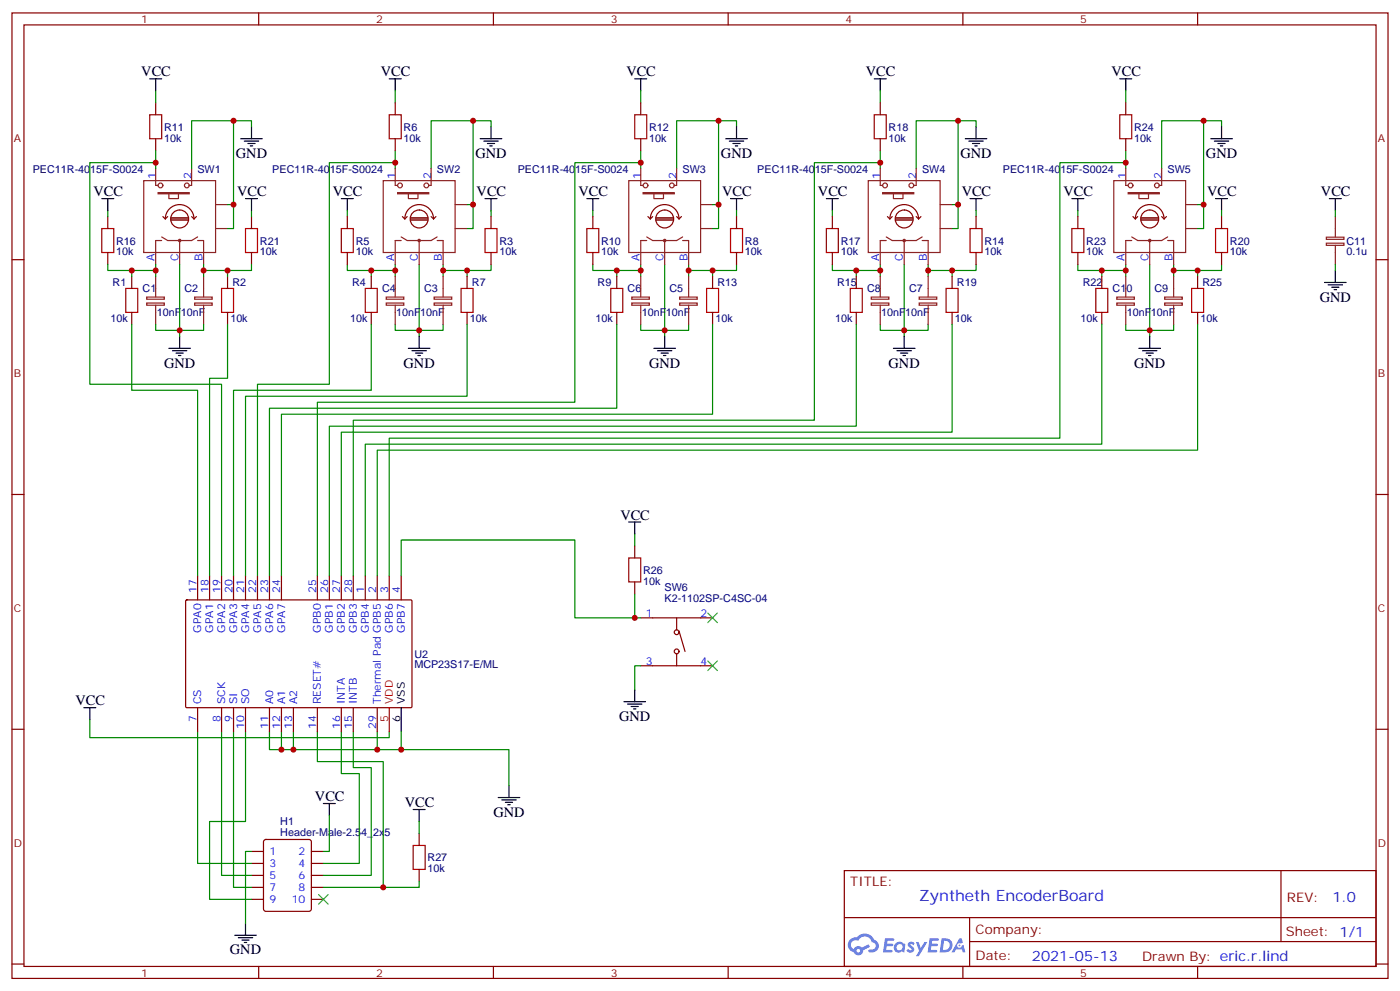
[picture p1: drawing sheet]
<svg xmlns="http://www.w3.org/2000/svg" width="412mm" height="292mm" viewBox="0 0 412 292" stroke-linecap="round" stroke-linejoin="round" font-family="sans-serif">
<g fill="none" stroke="#870000" stroke-width=".35">
<path d="M3.5 3.8h405.4v284.3h-405.4zM7.1 7.3h398.2v277.3h-398.2zM76.2 3.8v3.5M145.3 3.8v3.5M214.5 3.8v3.5M283.6 3.8v3.5M352.8 3.8v3.5M3.5 76.5h3.6M405.3 76.5h3.6M3.5 145.6h3.6M405.3 145.6h3.6M3.5 214.8h3.6"/>
<path d="M405.3 214.8h3.6M248.7 256.4h156.6v28.2h-156.6zM377.3 256.4v20.9M248.7 270.2h156.5M285.6 277.3h119.6M285.6 270.2v14.2M3.5 283.9h3.6M76.2 284.6v3.5M145.3 284.6v3.5M214.5 284.6v3.5M283.6 284.6v3.5M352.8 284.6v3.5"/>
<path d="M405.3 283.9h3.6"/>
</g>
<g fill="#5487ff">
<path d="M267.7 277.6a1.22 1.22 0 0 1 1.7 .2l-.4 .6a.47 .47 0 0 0-.3-.4 .47 .47 0 0 0-.5 .2l.1 .2a1.14 1.14 0 0 1 .8 1.8 1.14 1.14 0 0 1-1.9 0l-.2-.2 .5-.6 .7 .5a.29 .29 0 0 0 .3-.3 .29 .29 0 0 0-.2-.3 1.04 1.04 0 0 1-.6-1.7z"/>
<path d="M260.7 276.3h2.4l.3 .2-.2 .5-1.8 .1-.1 .8h1.5l.3 .4-.3 .4h-1.6l-.2 1.1h1.7l.2 .3-.2 .3-2.6 .1z"/>
<path d="M273.8 276.3h2.4l.3 .2-.1 .5-1.8 .1-.2 .8h1.6l.3 .4-.4 .4h-1.6l-.1 1.1h1.7l.2 .3-.2 .3-2.6 .1z"/>
<path d="M282.6 276.3h.7l.3 1.3-.6 .3a.69 .69 0 0 0-1 .3 .69 .69 0 0 0 .4 .9 .69 .69 0 0 0 .9-.6l.5-.2 .6 2.2h-.8l-.2-.9h-1.8l-.5 .9h-.8z"/>
<path d="M269.8 277.4h.8l.6 1.8 1.1-1.8h.9l-2.6 4.2h-.8l.9-1.5z"/>
<path d="M277.4 276.3l-.6 4.2h1.3a2.11 2.11 0 0 0 2.5-2.1 2.11 2.11 0 0 0-2.5-2.1zM278.1 277.1a1.39 1.39 0 0 1 1.7 1.4 1.39 1.39 0 0 1-1.8 1.3h-.3z"/>
<path d="M263.7 277.9a1.54 1.54 0 0 0-.1 2.2 1.54 1.54 0 0 0 2.2 .1l.6 .3 .3-2.3-.2-.3h-.4a1.49 1.49 0 0 0-2.4 0zM264 278.9a.94 .94 0 0 1 1.8 0 .94 .94 0 0 1-1.8 0z"/>
<path d="M250.4 276.7a2.18 2.18 0 0 0 1.1 3.7 1.44 1.44 0 0 0 1.6 .9 1.44 1.44 0 0 0 1.2-1.4l2-1.1-.5-.7-1.9 1a1.47 1.47 0 0 0-2.4 .4 1.39 1.39 0 0 1-.7-1.9 1.39 1.39 0 0 1 2-.5 2.12 2.12 0 0 1 2.2-1.3 2.12 2.12 0 0 1 1.9 1.7 1.14 1.14 0 0 1 1.1 1.4 1.14 1.14 0 0 1-1.7 .7 .43 .43 0 0 0-.5 .4 .43 .43 0 0 0 .4 .5 1.98 1.98 0 0 0 2.5-1.2 1.98 1.98 0 0 0-1.2-2.6 3.1 3.1 0 0 0-5.3-.6l-.9 .1zM252.3 280a.55 .55 0 0 1 1.1 0 .55 .55 0 0 1-1.1 0z"/>
<circle cx="282.6" cy="278.4" r=".26"/>
</g>
<g fill="none" stroke="#a10000" stroke-width=".35">
<path d="M44.1 33.8h3.5v7.1h-3.5zM114.7 33.8h3.5v7.1h-3.5zM187 33.8h3.5v7.1h-3.5zM257.5 33.8h3.6v7.1h-3.6zM329.8 33.8h3.6v7.1h-3.6zM30 67.3h3.5v7.1h-3.5zM72.3 67.3h3.5v7.1h-3.5zM100.5 67.3h3.6v7.1h-3.6zM142.9 67.3h3.5v7.1h-3.5zM172.9 67.3h3.5v7.1h-3.5zM215.2 67.3h3.5v7.1h-3.5zM243.4 67.3h3.5v7.1h-3.5z"/>
<path d="M285.8 67.3h3.5v7.1h-3.5zM315.7 67.3h3.6v7.1h-3.6zM358.1 67.3h3.5v7.1h-3.5zM37 84.9h3.6v7.1h-3.6zM65.3 84.9h3.5v7.1h-3.5zM107.6 84.9h3.5v7.1h-3.5zM135.8 84.9h3.5v7.1h-3.5zM179.9 84.9h3.5v7.1h-3.5zM208.1 84.9h3.6v7.1h-3.6zM250.5 84.9h3.5v7.1h-3.5zM278.7 84.9h3.5v7.1h-3.5zM322.8 84.9h3.5v7.1h-3.5z"/>
<path d="M351 84.9h3.5v7.1h-3.5zM185.2 164.3h3.5v7.1h-3.5zM121.7 249h3.5v7h-3.5z"/>
</g>
<g fill="none" stroke="#870000" stroke-width=".35">
<path d="M45.9 30.3v3.5M116.4 30.3v3.5M188.7 30.3v3.5M259.3 30.3v3.5M331.6 30.3v3.5M45.9 40.9v3.5M116.4 40.9v3.5M188.7 40.9v3.5M259.3 40.9v3.5M331.6 40.9v3.5M31.7 63.8v3.5M31.7 74.4v3.5"/>
<path d="M74.1 63.8v3.5M74.1 74.4v3.5M102.3 63.8v3.5M102.3 74.4v3.5M144.6 63.8v3.5M144.6 74.4v3.5M174.6 63.8v3.5M174.6 74.4v3.5M217 63.8v3.5M217 74.4v3.5M245.2 63.8v3.5M245.2 74.4v3.5"/>
<path d="M287.5 63.8v3.5M287.5 74.4v3.5M317.5 63.8v3.5M317.5 74.4v3.5M359.8 63.8v3.5M359.8 74.4v3.5M38.8 81.4v3.5M38.8 92v3.5M67 81.4v3.5M67 92v3.5M109.4 81.4v3.5M109.4 92v3.5"/>
<path d="M137.6 81.4v3.5M137.6 92v3.5M181.7 81.4v3.5M181.7 92v3.5M209.9 81.4v3.5M209.9 92v3.5M252.2 81.4v3.5M252.2 92v3.5M280.5 81.4v3.5M280.5 92v3.5M324.6 81.4v3.5M324.6 92v3.5"/>
<path d="M352.8 81.4v3.5M352.8 92v3.5M54.7 176.8l.3-.1h66.2l.2 .3-.1 31.2-.3 .2h-66.1l-.2-.3zM58.2 169.6v7.1M61.7 169.6v7.1M65.3 169.6v7.1M68.8 169.6v7.1M72.3 169.6v7.1M75.8 169.6v7.1M79.4 169.6v7.1M82.9 169.6v7.1M93.5 169.6v7.1"/>
<path d="M97 169.6v7.1M100.5 169.6v7.1M104.1 169.6v7.1M107.6 169.6v7.1M111.1 169.6v7.1M114.7 169.6v7.1M118.2 169.6v7.1M187 160.8v3.5M187 171.4v3.5M188.7 196.1h21.2M188.7 182h21.2M199.3 182v3.5"/>
<path d="M199.3 192.5v3.6M200 185.8l1.8 6M58.2 208.4v7.1M65.3 208.4v7.1M68.8 208.4v7.1M72.3 208.4v7.1M79.4 208.4v7.1M82.9 208.4v7.1M86.4 208.4v7.1M93.5 208.4v7.1M100.5 208.4v7.1M104.1 208.4v7.1"/>
<path d="M111.1 208.4v7.1M74.1 257.8h3.5M74.1 254.3h3.5M74.1 250.8h3.5M77.8 247.4l.5-.2h12.7l.7 .5v20l-.4 .6-13 .1-.6-.5-.1-20zM91.7 257.8h3.5M91.7 254.3h3.5M91.7 250.8h3.5M123.5 245.5v3.5M123.5 256v3.6M74.1 264.9h3.5M74.1 261.3h3.5"/>
<path d="M91.7 264.9h3.5M91.7 261.3h3.5"/>
<circle cx="199.3" cy="191.8" r=".71"/>
<circle cx="199.3" cy="186.2" r=".71"/>
</g>
<g fill="none" stroke="#8c2424" stroke-width=".35">
<path d="M42.3 53.2h21.2v21.2h-21.2zM45.9 49.7v4.9h.7M46.6 56.7h9.1v.4h-9.1zM49.7 57.1v1.4h2.9v-1.4M56.4 49.7v4.9h-.7M112.9 53.2h21.2v21.2h-21.2zM116.4 49.7v4.9h.7M117.1 56.7h9.2v.4h-9.2zM120.3 57.1v1.4h2.8v-1.4M127 49.7v4.9h-.7M185.2 53.2h21.2v21.2h-21.2zM188.7 49.7v4.9h.7"/>
<path d="M189.4 56.7h9.2v.4h-9.2zM192.6 57.1v1.4h2.8v-1.4M199.3 49.7v4.9h-.7M255.8 53.2h21.1v21.2h-21.1zM259.3 49.7v4.9h.7M260 56.7h9.2v.4h-9.2zM263.2 57.1v1.4h2.8v-1.4M269.9 49.7v4.9h-.7M328.1 53.2h21.1v21.2h-21.1zM331.6 49.7v4.9h.7M332.3 56.7h9.2v.4h-9.2zM335.5 57.1v1.4h2.8v-1.4"/>
<path d="M342.2 49.7v4.9h-.7M47.6 70.8h-1.7v7.1M47.6 69.8l1.8 1h7l1.8-1M52.9 70.8v7.1M58.2 70.8h1.8v7.1M63.5 67.3h3.5M63.5 60.3h3.5M118.2 70.8h-1.8v7.1M118.2 69.8l1.7 1h7.1l1.8-1M123.5 70.8v7.1M128.8 70.8h1.7v7.1M134.1 67.3h3.5"/>
<path d="M134.1 60.3h3.5M190.5 70.8h-1.8v7.1M190.5 69.8l1.8 1h7l1.8-1M195.8 70.8v7.1M201.1 70.8h1.7v7.1M206.4 67.3h3.5M206.4 60.3h3.5M261.1 70.8h-1.8v7.1M261.1 69.8l1.7 1h7.1l1.7-1M266.3 70.8v7.1M271.6 70.8h1.8v7.1M276.9 67.3h3.6"/>
<path d="M276.9 60.3h3.6M333.4 70.8h-1.8v7.1M333.4 69.8l1.7 1h7.1l1.8-1M338.7 70.8v7.1M344 70.8h1.7v7.1M349.2 67.3h3.6M349.2 60.3h3.6M390.7 69.9h5.2v.6h-5.2zM390.7 71.6h5.2v.6h-5.2zM393.3 63.8v6M393.3 72.2v5.7M43.2 87.5h5.2v.6h-5.2z"/>
<path d="M43.2 89.3h5.2v.6h-5.2zM45.9 81.4v6M45.9 89.9v5.6M57.3 87.5h5.2v.6h-5.2zM57.3 89.3h5.2v.6h-5.2zM60 81.4v6M60 89.9v5.6M113.8 87.5h5.2v.6h-5.2zM113.8 89.3h5.2v.6h-5.2zM116.4 81.4v6M116.4 89.9v5.6M127.9 87.5h5.2v.6h-5.2z"/>
<path d="M127.9 89.3h5.2v.6h-5.2zM130.5 81.4v6M130.5 89.9v5.6M186.1 87.5h5.2v.6h-5.2zM186.1 89.3h5.2v.6h-5.2zM188.7 81.4v6M188.7 89.9v5.6M200.2 87.5h5.2v.6h-5.2zM200.2 89.3h5.2v.6h-5.2zM202.8 81.4v6M202.8 89.9v5.6M256.6 87.5h5.2v.6h-5.2z"/>
<path d="M256.6 89.3h5.2v.6h-5.2zM259.3 81.4v6M259.3 89.9v5.6M270.8 87.5h5.1v.6h-5.1zM270.8 89.3h5.1v.6h-5.1zM273.4 81.4v6M273.4 89.9v5.6M329 87.5h5.2v.6h-5.2zM329 89.3h5.2v.6h-5.2zM331.6 81.4v6M331.6 89.9v5.6M343.1 87.5h5.2v.6h-5.2z"/>
<path d="M343.1 89.3h5.2v.6h-5.2zM345.7 81.4v6M345.7 89.9v5.6"/>
<circle cx="47.3" cy="54.6" r=".71"/>
<circle cx="55" cy="54.6" r=".71"/>
<circle cx="117.8" cy="54.6" r=".71"/>
<circle cx="125.6" cy="54.6" r=".71"/>
<circle cx="190.1" cy="54.6" r=".71"/>
<circle cx="197.9" cy="54.6" r=".71"/>
<circle cx="260.7" cy="54.6" r=".71"/>
<circle cx="268.5" cy="54.6" r=".71"/>
<circle cx="333" cy="54.6" r=".71"/>
<circle cx="340.8" cy="54.6" r=".71"/>
<circle cx="52.9" cy="70.8" r=".35"/>
<circle cx="123.5" cy="70.8" r=".35"/>
<circle cx="195.8" cy="70.8" r=".35"/>
<circle cx="266.3" cy="70.8" r=".35"/>
<circle cx="338.7" cy="70.8" r=".35"/>
</g>
<g fill="none" stroke="#850000" stroke-width=".35">
<path d="M48 63.8l.7 .7M48.7 64.5a4.2 4.2 0 0 1 4.2-4.2 4.2 4.2 0 0 1 4.2 4.2M49.4 63.8l-.7 .7M50.4 64.8h5M50.4 64.5h5M50.4 64.1h5M52.9 61.8a2.65 2.65 0 0 0-2.4 3.8 2.65 2.65 0 0 0 4.4 .6 2.65 2.65 0 0 0-1.3-4.3l-.6-.1M56.4 63.8l.7 .7M57.9 63.8l-.8 .7M118.5 63.8l.7 .7M119.2 64.5a4.2 4.2 0 0 1 4.3-4.2 4.2 4.2 0 0 1 4.2 4.2M119.9 63.8l-.7 .7"/>
<path d="M121 64.8h4.9M121 64.5h4.9M121 64.1h4.9M123.5 61.8a2.65 2.65 0 0 0-2.4 3.8 2.65 2.65 0 0 0 4.4 .6 2.65 2.65 0 0 0-1.3-4.3l-.6-.1M127 63.8l.7 .7M128.4 63.8l-.7 .7M190.9 63.8l.7 .7M191.6 64.5a4.2 4.2 0 0 1 4.2-4.2 4.2 4.2 0 0 1 4.2 4.2M192.3 63.8l-.7 .7M193.3 64.8h5M193.3 64.5h5M193.3 64.1h5"/>
<path d="M195.8 61.8a2.65 2.65 0 0 0-2.4 3.8 2.65 2.65 0 0 0 4.4 .6 2.65 2.65 0 0 0-1.3-4.3l-.6-.1M199.3 63.8l.7 .7M200.7 63.8l-.7 .7M261.4 63.8l.7 .7M262.1 64.5a4.2 4.2 0 0 1 4.2-4.2 4.2 4.2 0 0 1 4.3 4.2M262.8 63.8l-.7 .7M263.9 64.8h4.9M263.9 64.5h4.9M263.9 64.1h4.9M266.3 61.8a2.65 2.65 0 0 0-2.4 3.8 2.65 2.65 0 0 0 4.5 .6 2.65 2.65 0 0 0-1.4-4.3l-.5-.1M269.9 63.8l.7 .7M271.3 63.8l-.7 .7"/>
<path d="M333.7 63.8l.7 .7M334.4 64.5a4.2 4.2 0 0 1 4.3-4.2 4.2 4.2 0 0 1 4.2 4.2M335.1 63.8l-.7 .7M336.2 64.8h4.9M336.2 64.5h4.9M336.2 64.1h4.9M338.7 61.8a2.65 2.65 0 0 0-2.4 3.8 2.65 2.65 0 0 0 4.4 .6 2.65 2.65 0 0 0-1.3-4.3l-.6-.1M342.2 63.8l.7 .7M343.6 63.8l-.7 .7"/>
</g>
<g fill="none" stroke="#008700" stroke-width=".35">
<path d="M45.9 26.7v3.6M68.8 35.6v31.7h-1.8M74.1 37.3v-1.7h-17.7v14.1M116.4 26.7v3.6M139.3 35.6v31.7h-1.7M144.6 37.3v-1.7h-17.6v14.1M188.7 26.7v3.6M211.7 35.6v31.7h-1.8M217 37.3v-1.7h-17.7v14.1M259.3 26.7v3.6M282.2 35.6v31.7h-1.7M287.5 37.3v-1.7h-17.6v14.1"/>
<path d="M331.6 26.7v3.6M354.5 35.6v31.7h-1.7M359.8 37.3v-1.7h-17.6v14.1M45.9 47.9h-19.4v65.3h38.8v56.4M45.9 44.4v5.3M116.4 47.9h-19.4v65.3h-21.2v56.4M116.4 44.4v5.3M188.7 47.9h-19.4v70.6h-75.8v51.1M188.7 44.4v5.3M259.3 47.9h-19.4v75.9h-135.8v45.8M259.3 44.4v5.3M331.6 47.9h-19.4v81.1h-197.5v40.6"/>
<path d="M331.6 44.4v5.3M31.7 77.9v1.8h7.1M31.7 62v1.8M45.9 77.9v3.5M45.9 79.7h-7.1v1.7M52.9 77.9v21.2M60 77.9v1.8h7v1.7M60 79.7v1.7M67 60.3h1.8M74.1 77.9v1.8h-7.1M74.1 62v1.8M102.3 77.9v1.8h7.1"/>
<path d="M102.3 62v1.8M116.4 79.7h-7v1.7M116.4 77.9v3.5M123.5 77.9v21.2M130.5 77.9v1.8h7.1v1.7M130.5 79.7v1.7M137.6 60.3h1.7M144.6 77.9v1.8h-7M144.6 62v1.8M174.6 77.9v1.8h7.1M174.6 62v1.8M188.7 79.7h-7v1.7"/>
<path d="M188.7 77.9v3.5M195.8 77.9v21.2M202.8 77.9v1.8h7.1v1.7M202.8 79.7v1.7M209.9 60.3h1.8M217 77.9v1.8h-7.1M217 62v1.8M245.2 77.9v1.8h7M245.2 62v1.8M259.3 79.7h-7.1v1.7M259.3 77.9v3.5M266.3 77.9v21.2"/>
<path d="M273.4 77.9v1.8h7.1v1.7M273.4 79.7v1.7M280.5 60.3h1.7M287.5 77.9v1.8h-7M287.5 62v1.8M317.5 77.9v1.8h7.1M317.5 62v1.8M331.6 79.7h-7v1.7M331.6 77.9v3.5M338.7 77.9v21.2M345.7 77.9v1.8h7.1v1.7M345.7 79.7v1.7"/>
<path d="M352.8 60.3h1.7M359.8 77.9v1.8h-7M359.8 62v1.8M393.3 62v1.8M393.3 77.9v1.8M38.8 95.5v19.4h19.4v54.7M45.9 95.5v1.8h14.1v-1.8M67 95.5v15.9h-5.3v58.2M109.4 95.5v19.4h-40.6v54.7M116.4 95.5v1.8h14.1v-1.8M137.6 95.5v21.2h-65.3v52.9M181.7 95.5v24.7h-102.3v49.4"/>
<path d="M188.7 95.5v1.8h14.1v-1.8M209.9 95.5v26.5h-127v47.6M252.2 95.5v30h-155.2v44.1M259.3 95.5v1.8h14.1v-1.8M280.5 95.5v31.8h-180v42.3M324.6 95.5v35.3h-217v38.8M331.6 95.5v1.8h14.1v-1.8M352.8 95.5v37.1h-241.7v37M187 157.3v3.5M118.2 169.6v-10.6h51.1v23h17.7M187 174.9v7.1h1.7M188.7 196.1h-1.7v7"/>
<path d="M26.5 211.9v5.3h88.2v-1.7M58.2 215.5v38.8h15.9M65.3 215.5v42.3h8.8M68.8 215.5v45.8h5.3M72.3 215.5v26.4h-10.6v23h12.4M79.4 215.5v5.3h3.5M82.9 215.5v5.3h3.5M86.4 215.5v5.3h24.7v-5.3M93.5 215.5v8.8h19.4v37h-17.7M100.5 215.5v12.3h5.3v26.5h-10.6M104.1 215.5v10.6h5.3v31.7h-14.2M118.2 215.5v5.3"/>
<path d="M111.1 220.8h38.8v10.6M74.1 250.8h-1.8v21.1M97 240.2v10.6h-1.8M123.5 259.6v1.7h-10.6M123.5 241.9v3.6"/>
</g>
<g fill="none" stroke="#000" stroke-width=".35">
<path d="M44.1 23.2h3.5M45.9 23.2v3.5M74.1 37.3v3.6M114.7 23.2h3.5M116.4 23.2v3.5M144.6 37.3v3.6M187 23.2h3.5M188.7 23.2v3.5M217 37.3v3.6M257.5 23.2h3.6M259.3 23.2v3.5M287.5 37.3v3.6"/>
<path d="M329.8 23.2h3.6M331.6 23.2v3.5M359.8 37.3v3.6M30 58.5h3.5M31.7 58.5v3.5M70.9 40.9h6.4M72 41.6h4.2M72.3 58.5h3.5M73 42.3h2.1M73.7 43h.7M74.1 58.5v3.5M100.5 58.5h3.6"/>
<path d="M102.3 58.5v3.5M141.5 40.9h6.3M142.5 41.6h4.3M142.9 58.5h3.5M143.6 42.3h2.1M144.3 43h.7M144.6 58.5v3.5M172.9 58.5h3.5M174.6 58.5v3.5M213.8 40.9h6.3M214.8 41.6h4.3M215.2 58.5h3.5"/>
<path d="M215.9 42.3h2.1M216.6 43h.7M217 58.5v3.5M243.4 58.5h3.5M245.2 58.5v3.5M284.3 40.9h6.4M285.4 41.6h4.2M285.8 58.5h3.5M286.5 42.3h2.1M287.2 43h.7M287.5 58.5v3.5M315.7 58.5h3.6"/>
<path d="M317.5 58.5v3.5M356.7 40.9h6.3M357.7 41.6h4.2M358.1 58.5h3.5M358.8 42.3h2.1M359.5 43h.7M359.8 58.5v3.5M391.6 58.5h3.5M393.3 58.5v3.5M393.3 79.7v3.5M52.9 99.1v3.5M123.5 99.1v3.5"/>
<path d="M195.8 99.1v3.5M266.3 99.1v3.5M338.7 99.1v3.5M390.2 83.2h6.3M391.2 83.9h4.3M392.3 84.6h2.1M393 85.3h.7M49.7 102.6h6.4M50.8 103.3h4.2M51.9 104h2.1M52.6 104.7h.7M120.3 102.6h6.3"/>
<path d="M121.4 103.3h4.2M122.4 104h2.1M123.1 104.7h.7M192.6 102.6h6.4M193.7 103.3h4.2M194.7 104h2.1M195.4 104.7h.7M263.2 102.6h6.3M264.2 103.3h4.3M265.3 104h2.1M266 104.7h.7M335.5 102.6h6.3"/>
<path d="M336.5 103.3h4.3M337.6 104h2.1M338.3 104.7h.7M185.2 153.7h3.5M187 153.7v3.6M24.7 208.4h3.5M26.5 208.4v3.5M118.2 208.4v7.1M183.8 206.7h6.3M184.9 207.4h4.2M185.9 208.1h2.1M186.6 208.8h.7"/>
<path d="M187 203.1v3.6M95.2 236.6h3.6M97 236.6v3.6M121.7 238.4h3.5M123.5 238.4v3.5M146.8 234.9h6.3M147.8 235.6h4.2M148.9 236.3h2.1M149.6 237h.7M149.9 231.4v3.5M69.1 275.4h6.4M70.2 276.2h4.2"/>
<path d="M71.3 276.9h2.1M72 277.6h.7M72.3 271.9v3.5"/>
</g>
<path d="M208.5 194.7l2.8 2.8M208.5 180.6l2.8 2.8M211.3 194.7l-2.8 2.8M211.3 180.6l-2.8 2.8M93.8 263.5l2.9 2.8M96.7 263.5l-2.9 2.8" fill="none" stroke="#3c3" stroke-width=".35"/>
<path d="M114.7 208.4v7.1" fill="none" stroke="#f00" stroke-width=".35"/>
<g fill="#c00">
<circle cx="60" cy="79.7" r=".88"/>
<circle cx="67" cy="79.7" r=".88"/>
<circle cx="45.9" cy="79.7" r=".88"/>
<circle cx="38.8" cy="79.7" r=".88"/>
<circle cx="52.9" cy="97.3" r=".88"/>
<circle cx="123.5" cy="97.3" r=".88"/>
<circle cx="109.4" cy="79.7" r=".88"/>
<circle cx="116.4" cy="79.7" r=".88"/>
<circle cx="137.6" cy="79.7" r=".88"/>
<circle cx="130.5" cy="79.7" r=".88"/>
<circle cx="195.8" cy="97.3" r=".88"/>
<circle cx="181.7" cy="79.7" r=".88"/>
<circle cx="188.7" cy="79.7" r=".88"/>
<circle cx="209.9" cy="79.7" r=".88"/>
<circle cx="202.8" cy="79.7" r=".88"/>
<circle cx="266.3" cy="97.3" r=".88"/>
<circle cx="252.2" cy="79.7" r=".88"/>
<circle cx="259.3" cy="79.7" r=".88"/>
<circle cx="280.5" cy="79.7" r=".88"/>
<circle cx="273.4" cy="79.7" r=".88"/>
<circle cx="338.7" cy="97.3" r=".88"/>
<circle cx="324.6" cy="79.7" r=".88"/>
<circle cx="331.6" cy="79.7" r=".88"/>
<circle cx="352.8" cy="79.7" r=".88"/>
<circle cx="345.7" cy="79.7" r=".88"/>
<circle cx="45.9" cy="47.9" r=".88"/>
<circle cx="116.4" cy="47.9" r=".88"/>
<circle cx="188.7" cy="47.9" r=".88"/>
<circle cx="259.3" cy="47.9" r=".88"/>
<circle cx="331.6" cy="47.9" r=".88"/>
<circle cx="68.8" cy="35.6" r=".88"/>
<circle cx="68.8" cy="60.3" r=".88"/>
<circle cx="139.3" cy="35.6" r=".88"/>
<circle cx="139.3" cy="60.3" r=".88"/>
<circle cx="211.7" cy="35.6" r=".88"/>
<circle cx="211.7" cy="60.3" r=".88"/>
<circle cx="282.2" cy="35.6" r=".88"/>
<circle cx="282.2" cy="60.3" r=".88"/>
<circle cx="354.5" cy="35.6" r=".88"/>
<circle cx="354.5" cy="60.3" r=".88"/>
<circle cx="187" cy="182" r=".88"/>
<circle cx="112.9" cy="261.3" r=".88"/>
<circle cx="82.9" cy="220.8" r=".88"/>
<circle cx="86.4" cy="220.8" r=".88"/>
<circle cx="111.1" cy="220.8" r=".88"/>
<circle cx="118.2" cy="220.8" r=".88"/>
</g>
<text font-size="4.6" fill="#00f" x="270.8" y="265.4">Zyntheth EncoderBoard</text>
<g font-size="4.2">
<text x="41.6" y="22.5">VCC</text>
<text x="112.2" y="22.5">VCC</text>
<text x="184.5" y="22.5">VCC</text>
<text x="255.1" y="22.5">VCC</text>
<text x="327.4" y="22.5">VCC</text>
<text x="69.5" y="46.5">GND</text>
<text x="140.1" y="46.5">GND</text>
<text x="212.4" y="46.5">GND</text>
<text x="282.9" y="46.5">GND</text>
<text x="355.2" y="46.5">GND</text>
<text x="27.5" y="57.8">VCC</text>
<text x="69.8" y="57.8">VCC</text>
<text x="98.1" y="57.8">VCC</text>
<text x="140.4" y="57.8">VCC</text>
<text x="170.4" y="57.8">VCC</text>
<text x="212.7" y="57.8">VCC</text>
<text x="240.9" y="57.8">VCC</text>
<text x="283.3" y="57.8">VCC</text>
<text x="313.3" y="57.8">VCC</text>
<text x="355.6" y="57.8">VCC</text>
<text x="389.1" y="57.8">VCC</text>
<text x="388.8" y="88.8">GND</text>
<text x="48.3" y="108.2">GND</text>
<text x="118.9" y="108.2">GND</text>
<text x="191.2" y="108.2">GND</text>
<text x="261.8" y="108.2">GND</text>
<text x="334.1" y="108.2">GND</text>
<text x="182.7" y="153">VCC</text>
<text x="22.2" y="207.7">VCC</text>
<text x="182.4" y="212.3">GND</text>
<text x="92.8" y="235.9">VCC</text>
<text x="119.2" y="237.7">VCC</text>
<text x="145.3" y="240.5">GND</text>
<text x="67.7" y="281.1">GND</text>
</g>
<g font-size="4.2" fill="#00f">
<text x="392.5" y="265.7">1.0</text>
<text x="304" y="283">2021-05-13</text>
</g>
<g font-size="3.9" fill="#800">
<text x="250.5" y="261">TITLE:</text>
<text x="379.1" y="265.7">REV:</text>
<text x="287.4" y="275.2">Company:</text>
<text x="378.7" y="275.8">Sheet: 1/1</text>
<text x="287.4" y="282.9">Date:</text>
<text x="336.4" y="282.9">Drawn By: eric.r.lind</text>
</g>
<g font-size="3.2" fill="#800">
<text x="41.6" y="6.8">1</text>
<text x="110.8" y="6.8">2</text>
<text x="179.9" y="6.8">3</text>
<text x="249.1" y="6.8">4</text>
<text x="318.2" y="6.8">5</text>
<text x="4.1" y="41.9">A</text>
<text x="405.9" y="41.9">A</text>
<text x="4.1" y="111.1">B</text>
<text x="405.9" y="111.1">B</text>
<text x="4.1" y="180.2">C</text>
<text x="405.9" y="180.2">C</text>
<text x="4.1" y="249.3">D</text>
<text x="405.9" y="249.3">D</text>
<text x="41.6" y="287.6">1</text>
<text x="110.8" y="287.6">2</text>
<text x="179.9" y="287.6">3</text>
<text x="249.1" y="287.6">4</text>
<text x="318.2" y="287.6">5</text>
</g>
<g font-size="3.2" fill="#000080">
<text x="48.3" y="41.7">10k</text>
<text x="48.3" y="38.5">R11</text>
<text x="118.9" y="41.7">10k</text>
<text x="118.9" y="38.5">R6</text>
<text x="191.2" y="41.7">10k</text>
<text x="191.2" y="38.5">R12</text>
<text x="261.8" y="41.7">10k</text>
<text x="261.8" y="38.5">R18</text>
<text x="334.1" y="41.7">10k</text>
<text x="334.1" y="38.5">R24</text>
<text x="9.7" y="50.8">PEC11R-4015F-S0024</text>
<text x="58.2" y="50.8">SW1</text>
<text x="80.2" y="50.8">PEC11R-4015F-S0024</text>
<text x="128.7" y="50.8">SW2</text>
<text x="152.5" y="50.8">PEC11R-4015F-S0024</text>
<text x="201" y="50.8">SW3</text>
<text x="223.1" y="50.8">PEC11R-4015F-S0024</text>
<text x="271.6" y="50.8">SW4</text>
<text x="295.4" y="50.8">PEC11R-4015F-S0024</text>
<text x="343.9" y="50.8">SW5</text>
<text x="34.2" y="75.2">10k</text>
<text x="34.2" y="72">R16</text>
<text x="76.6" y="75.2">10k</text>
<text x="76.6" y="72">R21</text>
<text x="104.8" y="75.2">10k</text>
<text x="104.8" y="72">R5</text>
<text x="147.1" y="75.2">10k</text>
<text x="147.1" y="72">R3</text>
<text x="177.1" y="75.2">10k</text>
<text x="177.1" y="72">R10</text>
<text x="219.4" y="75.2">10k</text>
<text x="219.4" y="72">R8</text>
<text x="247.6" y="75.2">10k</text>
<text x="247.7" y="72">R17</text>
<text x="290" y="75.2">10k</text>
<text x="290" y="72">R14</text>
<text x="320" y="75.2">10k</text>
<text x="320" y="72">R23</text>
<text x="362.3" y="75.2">10k</text>
<text x="362.3" y="72">R20</text>
<text x="396.6" y="75.2">0.1u</text>
<text x="396.6" y="72">C11</text>
<text x="33.2" y="84.3">R1</text>
<text x="42" y="86.1">C1</text>
<text x="54.3" y="86.1">C2</text>
<text x="68.5" y="84.3">R2</text>
<text x="103.7" y="84.3">R4</text>
<text x="112.6" y="86.1">C4</text>
<text x="124.9" y="86.1">C3</text>
<text x="139" y="84.3">R7</text>
<text x="176.1" y="84.3">R9</text>
<text x="184.9" y="86.1">C6</text>
<text x="197.2" y="86.1">C5</text>
<text x="211.3" y="84.3">R13</text>
<text x="246.6" y="84.3">R15</text>
<text x="255.4" y="86.1">C8</text>
<text x="267.8" y="86.1">C7</text>
<text x="281.9" y="84.3">R19</text>
<text x="318.9" y="84.3">R22</text>
<text x="327.7" y="86.1">C10</text>
<text x="340.1" y="86.1">C9</text>
<text x="354.2" y="84.3">R25</text>
<text x="32.6" y="94.9">10k</text>
<text x="46.2" y="93.1">10nF</text>
<text x="53.2" y="93.1">10nF</text>
<text x="67.9" y="94.9">10k</text>
<text x="103.1" y="94.9">10k</text>
<text x="116.7" y="93.1">10nF</text>
<text x="123.8" y="93.1">10nF</text>
<text x="138.4" y="94.9">10k</text>
<text x="175.5" y="94.9">10k</text>
<text x="189.1" y="93.1">10nF</text>
<text x="196.1" y="93.1">10nF</text>
<text x="210.7" y="94.9">10k</text>
<text x="246" y="94.9">10k</text>
<text x="259.6" y="93.1">10nF</text>
<text x="266.7" y="93.1">10nF</text>
<text x="281.3" y="94.9">10k</text>
<text x="318.3" y="94.9">10k</text>
<text x="331.9" y="93.1">10nF</text>
<text x="339" y="93.1">10nF</text>
<text x="353.6" y="94.9">10k</text>
<text x="189.4" y="172.2">10k</text>
<text x="189.4" y="169">R26</text>
<text x="195.7" y="177.3">K2-1102SP-C4SC-04</text>
<text x="195.7" y="174.1">SW6</text>
<text x="122.1" y="196.7">MCP23S17-E/ML</text>
<text x="122.1" y="193.7">U2</text>
<text x="82.6" y="243">H1</text>
<text x="82.6" y="246.2">Header-Male-2.54_2x5</text>
<text x="125.9" y="256.9">10k</text>
<text x="125.9" y="253.7">R27</text>
</g>
<g font-size="3.2" fill="#00f">
<text x="45.9" y="52.8" transform="rotate(-90 45.9 52.8)">1</text>
<text x="56.4" y="52.8" transform="rotate(-90 56.4 52.8)">2</text>
<text x="116.4" y="52.8" transform="rotate(-90 116.4 52.8)">1</text>
<text x="127" y="52.8" transform="rotate(-90 127 52.8)">2</text>
<text x="188.7" y="52.8" transform="rotate(-90 188.7 52.8)">1</text>
<text x="199.3" y="52.8" transform="rotate(-90 199.3 52.8)">2</text>
<text x="259.3" y="52.8" transform="rotate(-90 259.3 52.8)">1</text>
<text x="269.9" y="52.8" transform="rotate(-90 269.9 52.8)">2</text>
<text x="331.6" y="52.8" transform="rotate(-90 331.6 52.8)">1</text>
<text x="342.2" y="52.8" transform="rotate(-90 342.2 52.8)">2</text>
<text x="45.5" y="76.9" transform="rotate(-90 45.5 76.9)">A</text>
<text x="52.6" y="76.9" transform="rotate(-90 52.6 76.9)">C</text>
<text x="59.6" y="76.9" transform="rotate(-90 59.6 76.9)">B</text>
<text x="116.1" y="76.9" transform="rotate(-90 116.1 76.9)">A</text>
<text x="123.1" y="76.9" transform="rotate(-90 123.1 76.9)">C</text>
<text x="130.2" y="76.9" transform="rotate(-90 130.2 76.9)">B</text>
<text x="188.4" y="76.9" transform="rotate(-90 188.4 76.9)">A</text>
<text x="195.4" y="76.9" transform="rotate(-90 195.4 76.9)">C</text>
<text x="202.5" y="76.9" transform="rotate(-90 202.5 76.9)">B</text>
<text x="258.9" y="76.9" transform="rotate(-90 258.9 76.9)">A</text>
<text x="266" y="76.9" transform="rotate(-90 266 76.9)">C</text>
<text x="273" y="76.9" transform="rotate(-90 273 76.9)">B</text>
<text x="331.3" y="76.9" transform="rotate(-90 331.3 76.9)">A</text>
<text x="338.3" y="76.9" transform="rotate(-90 338.3 76.9)">C</text>
<text x="345.4" y="76.9" transform="rotate(-90 345.4 76.9)">B</text>
<text x="57.9" y="174.6" transform="rotate(-90 57.9 174.6)">17</text>
<text x="61.4" y="174.6" transform="rotate(-90 61.4 174.6)">18</text>
<text x="64.9" y="174.6" transform="rotate(-90 64.9 174.6)">19</text>
<text x="68.4" y="174.6" transform="rotate(-90 68.4 174.6)">20</text>
<text x="72" y="174.6" transform="rotate(-90 72 174.6)">21</text>
<text x="75.5" y="174.6" transform="rotate(-90 75.5 174.6)">22</text>
<text x="79" y="174.6" transform="rotate(-90 79 174.6)">23</text>
<text x="82.5" y="174.6" transform="rotate(-90 82.5 174.6)">24</text>
<text x="93.1" y="174.6" transform="rotate(-90 93.1 174.6)">25</text>
<text x="96.7" y="174.6" transform="rotate(-90 96.7 174.6)">26</text>
<text x="100.2" y="174.6" transform="rotate(-90 100.2 174.6)">27</text>
<text x="103.7" y="174.6" transform="rotate(-90 103.7 174.6)">28</text>
<text x="107.2" y="174.6" transform="rotate(-90 107.2 174.6)">1</text>
<text x="110.8" y="174.6" transform="rotate(-90 110.8 174.6)">2</text>
<text x="114.3" y="174.6" transform="rotate(-90 114.3 174.6)">3</text>
<text x="117.8" y="174.6" transform="rotate(-90 117.8 174.6)">4</text>
<text x="190.2" y="181.6">1</text>
<text x="206.4" y="181.6">2</text>
<text x="59.3" y="186.3" transform="rotate(-90 59.3 186.3)">GPA0</text>
<text x="62.8" y="186.3" transform="rotate(-90 62.8 186.3)">GPA1</text>
<text x="66.3" y="186.3" transform="rotate(-90 66.3 186.3)">GPA2</text>
<text x="69.8" y="186.3" transform="rotate(-90 69.8 186.3)">GPA3</text>
<text x="73.4" y="186.3" transform="rotate(-90 73.4 186.3)">GPA4</text>
<text x="76.9" y="186.3" transform="rotate(-90 76.9 186.3)">GPA5</text>
<text x="80.4" y="186.3" transform="rotate(-90 80.4 186.3)">GPA6</text>
<text x="84" y="186.3" transform="rotate(-90 84 186.3)">GPA7</text>
<text x="94.5" y="186.3" transform="rotate(-90 94.5 186.3)">GPB0</text>
<text x="98.1" y="186.3" transform="rotate(-90 98.1 186.3)">GPB1</text>
<text x="101.6" y="186.3" transform="rotate(-90 101.6 186.3)">GPB2</text>
<text x="105.1" y="186.3" transform="rotate(-90 105.1 186.3)">GPB3</text>
<text x="108.7" y="186.3" transform="rotate(-90 108.7 186.3)">GPB4</text>
<text x="115.7" y="186.3" transform="rotate(-90 115.7 186.3)">GPB6</text>
<text x="119.2" y="186.3" transform="rotate(-90 119.2 186.3)">GPB7</text>
<text x="190.2" y="195.7">3</text>
<text x="206.4" y="195.7">4</text>
<text x="59.3" y="207.4" transform="rotate(-90 59.3 207.4)">CS</text>
<text x="66.3" y="207.4" transform="rotate(-90 66.3 207.4)">SCK</text>
<text x="69.8" y="207.4" transform="rotate(-90 69.8 207.4)">SI</text>
<text x="73.4" y="207.4" transform="rotate(-90 73.4 207.4)">SO</text>
<text x="80.4" y="207.4" transform="rotate(-90 80.4 207.4)">A0</text>
<text x="84" y="207.4" transform="rotate(-90 84 207.4)">A1</text>
<text x="87.5" y="207.4" transform="rotate(-90 87.5 207.4)">A2</text>
<text x="94.5" y="207.4" transform="rotate(-90 94.5 207.4)">RESET#</text>
<text x="101.6" y="207.4" transform="rotate(-90 101.6 207.4)">INTA</text>
<text x="105.1" y="207.4" transform="rotate(-90 105.1 207.4)">INTB</text>
<text x="112.2" y="207.4" transform="rotate(-90 112.2 207.4)">Thermal Pad GPB5</text>
<text x="57.9" y="212.6" transform="rotate(-90 57.9 212.6)">7</text>
<text x="64.9" y="212.6" transform="rotate(-90 64.9 212.6)">8</text>
<text x="68.4" y="212.6" transform="rotate(-90 68.4 212.6)">9</text>
<text x="72" y="214.6" transform="rotate(-90 72 214.6)">10</text>
<text x="79" y="214.6" transform="rotate(-90 79 214.6)">11</text>
<text x="82.5" y="214.6" transform="rotate(-90 82.5 214.6)">12</text>
<text x="86.1" y="214.6" transform="rotate(-90 86.1 214.6)">13</text>
<text x="93.1" y="214.6" transform="rotate(-90 93.1 214.6)">14</text>
<text x="100.2" y="214.6" transform="rotate(-90 100.2 214.6)">16</text>
<text x="103.7" y="214.6" transform="rotate(-90 103.7 214.6)">15</text>
<text x="110.8" y="214.6" transform="rotate(-90 110.8 214.6)">29</text>
<text x="79.4" y="251.8">1</text>
<text x="87.9" y="251.8">2</text>
<text x="79.4" y="255.3">3</text>
<text x="87.9" y="255.3">4</text>
<text x="79.4" y="262.4">7</text>
<text x="79.4" y="258.9">5</text>
<text x="87.9" y="262.4">8</text>
<text x="87.9" y="258.9">6</text>
<text x="79.4" y="265.9">9</text>
<text x="85.9" y="265.9">10</text>
</g>
<g font-size="3.2" fill="#f00">
<text x="115.7" y="207.4" transform="rotate(-90 115.7 207.4)">VDD</text>
<text x="114.3" y="212.6" transform="rotate(-90 114.3 212.6)">5</text>
</g>
<g font-size="3.2">
<text x="119.2" y="207.4" transform="rotate(-90 119.2 207.4)">VSS</text>
<text x="117.8" y="212.6" transform="rotate(-90 117.8 212.6)">6</text>
</g>
</svg>
